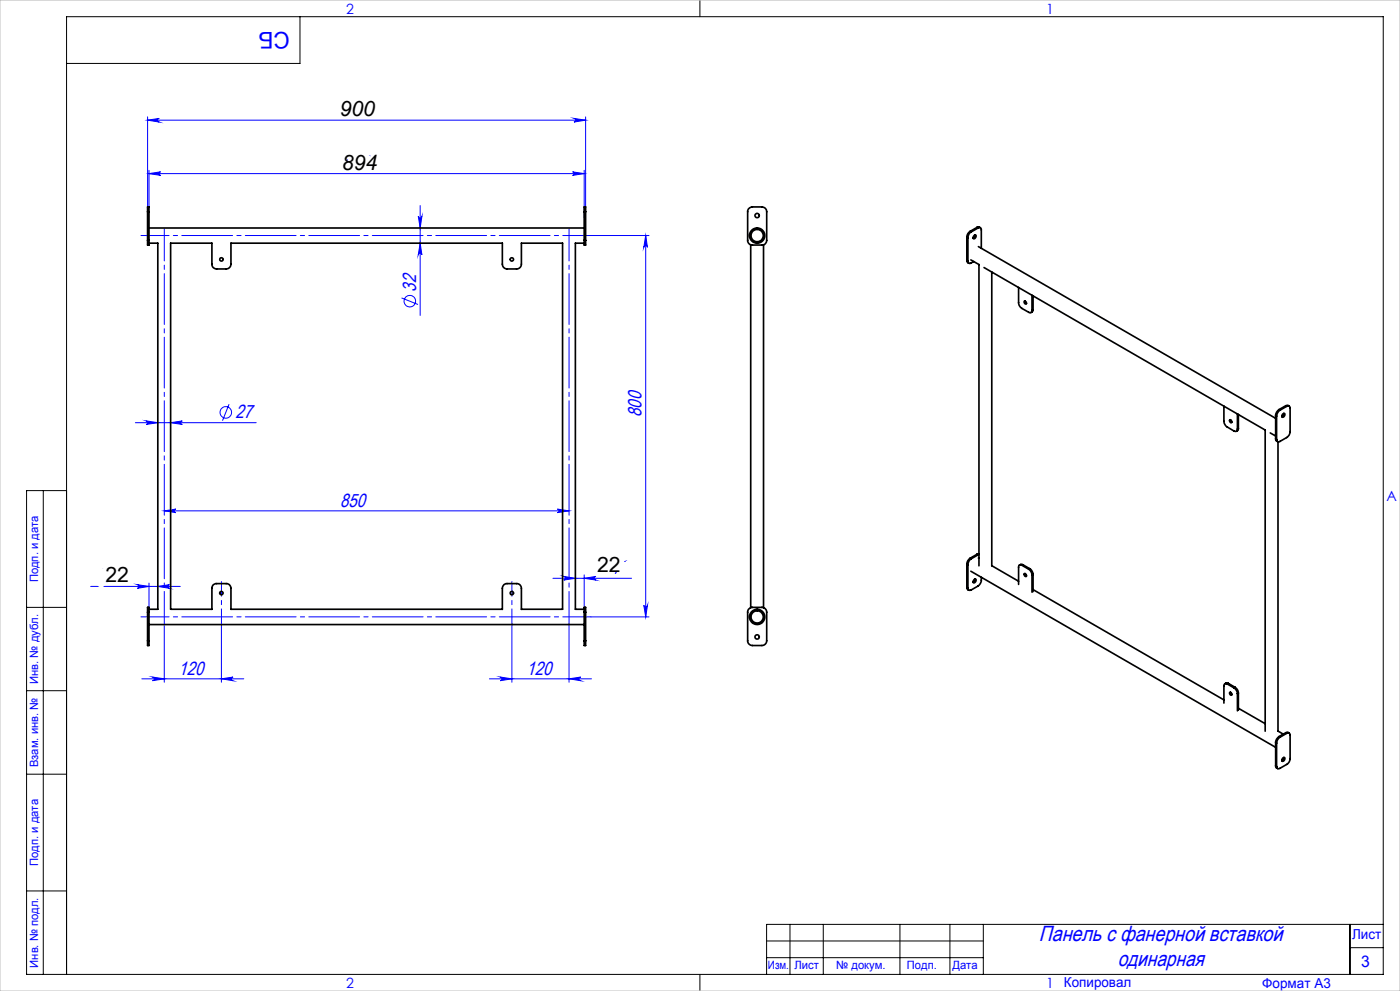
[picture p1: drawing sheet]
<svg xmlns="http://www.w3.org/2000/svg" width="420mm" height="297mm" viewBox="0 0 420 297" stroke-linecap="round" stroke-linejoin="round" font-family="sans-serif">
<g fill="none" stroke="#00f" stroke-width=".3">
<path d="M44.3 36l3.5-.5a.55 .55 0 0 0-.5 .5 .55 .55 0 0 0 .5 .6zM44.3 35v27M44.3 36h131.4M172.2 35.5l3.5 .5-3.5 .6a.55 .55 0 0 0 .5-.6 .55 .55 0 0 0-.5-.5zM175.7 35v27M44.7 52l3.5-.5a.53 .53 0 0 0-.5 .5 .53 .53 0 0 0 .5 .6zM44.7 51v11M44.7 52h130.6M171.8 51.5l3.5 .5-3.5 .6a.53 .53 0 0 0 .5-.6 .53 .53 0 0 0-.5-.5zM175.3 51v14.2M125.5 64.8a.55 .55 0 0 0 .5 .5 .55 .55 0 0 0 .6-.5l-.6 3.5zM126 72.9l.6 3.5a.55 .55 0 0 0-.6-.5 .55 .55 0 0 0-.5 .5z"/>
<path d="M126 61.6v32.9M177.3 70.6h17.4M193.7 70.6v114.3M193.7 70.6l.5 3.5a.55 .55 0 0 0-.5-.5 .55 .55 0 0 0-.6 .5zM120.5 89.3l4.9 2M40.6 126.7h36.3M43.9 126.1l3.4 .6-3.4 .5a.53 .53 0 0 0 .5-.5 .53 .53 0 0 0-.5-.6zM51.2 126.7l3.5-.6a.53 .53 0 0 0-.5 .6 .53 .53 0 0 0 .5 .5zM68.7 121.1l-2 5M49.3 153.1h121.4M49.3 153.1l3.5-.5a.53 .53 0 0 0-.5 .5 .53 .53 0 0 0 .5 .5zM167.2 152.6l3.5 .5-3.5 .5a.53 .53 0 0 0 .5-.5 .53 .53 0 0 0-.5-.5z"/>
<path d="M27.2 175.8h26.9M41.2 175.2l3.5 .6-3.5 .5a.55 .55 0 0 0 .5-.5 .55 .55 0 0 0-.5-.6zM44.7 174.8v7.2M47.3 175.8l3.5-.6a.55 .55 0 0 0-.5 .6 .55 .55 0 0 0 .5 .5zM165.9 173.3h23.6M169.1 172.8l3.5 .5-3.5 .5a.55 .55 0 0 0 .5-.5 .55 .55 0 0 0-.5-.5zM175.3 172.3v9.7M175.3 173.3l3.5-.5a.55 .55 0 0 0-.5 .5 .55 .55 0 0 0 .5 .5zM49.3 186.9v17.6M66.4 186.9v17.6M153.6 186.9v17.6M170.7 186.9v17.6"/>
<path d="M177.3 184.9h17.4M193.1 181.4a.55 .55 0 0 0 .6 .5 .55 .55 0 0 0 .5-.5l-.5 3.5zM42.5 203.4h30.6M45.8 202.9l3.5 .5-3.5 .6a.55 .55 0 0 0 .5-.5 .55 .55 0 0 0-.5-.6zM66.4 203.4l3.5-.5a.55 .55 0 0 0-.5 .6 .55 .55 0 0 0 .5 .5zM146.8 203.4h30.6M150.1 202.9l3.5 .5-3.5 .6a.55 .55 0 0 0 .5-.5 .55 .55 0 0 0-.5-.6zM170.7 203.4l3.5-.5a.55 .55 0 0 0-.5 .6 .55 .55 0 0 0 .5 .5z"/>
<circle cx="122.9" cy="90.3" r="1.73"/>
<circle cx="67.7" cy="123.6" r="1.73"/>
</g>
<path d="M49.3 186.9v-118.3M170.7 186.9v-118.3" fill="none" stroke="#00f" stroke-width=".3" stroke-dasharray="15.2 1.3 1.3 1.3" stroke-dashoffset="5.6"/>
<path d="M177.3 70.6h-135M177.3 184.9h-135" fill="none" stroke="#00f" stroke-width=".3" stroke-dasharray="15.2 1.3 1.3 1.3" stroke-dashoffset="6.8"/>
<path d="M66.4 186.9v-12.6M153.6 186.9v-12.6" fill="none" stroke="#00f" stroke-width=".3" stroke-dasharray="15.2 1.3 1.3 1.3" stroke-dashoffset="10.9"/>
<g fill="none" stroke="#000" stroke-width=".3">
<path d="M90 5v14h-70M210 0v5M13 147v145M20 147h-12v145h407v-287h-395v287M8 182h12M8 207h12M8 232h12M8 267h12M237 277v15M247 277v15M270 277v15M285 277v15"/>
<path d="M295 277v15M405 277v15M415 277h-185v15M210 292v5M230 282h65M230 287h65M405 284h10"/>
</g>
<path d="M0 0h420v297h-420z" fill="none" stroke="#c0c0c0" stroke-width=".3"/>
<g fill="#00f">
<path d="M44.3 36l3.5-.5a.55 .55 0 0 0-.5 .5 .55 .55 0 0 0 .5 .6zM172.2 35.5l3.5 .5-3.5 .6a.55 .55 0 0 0 .5-.6 .55 .55 0 0 0-.5-.5zM44.7 52l3.5-.5a.53 .53 0 0 0-.5 .5 .53 .53 0 0 0 .5 .6zM171.8 51.5l3.5 .5-3.5 .6a.53 .53 0 0 0 .5-.6 .53 .53 0 0 0-.5-.5z"/>
<path d="M43.9 126.1l3.4 .6-3.4 .5a.53 .53 0 0 0 .5-.5 .53 .53 0 0 0-.5-.6zM51.2 126.7l3.5-.6a.53 .53 0 0 0-.5 .6 .53 .53 0 0 0 .5 .5z"/>
<path d="M150.1 202.9l3.5 .5-3.5 .6a.55 .55 0 0 0 .5-.5 .55 .55 0 0 0-.5-.6zM170.7 203.4l3.5-.5a.55 .55 0 0 0-.5 .6 .55 .55 0 0 0 .5 .5z"/>
<path d="M169.1 172.8l3.5 .5-3.5 .5a.55 .55 0 0 0 .5-.5 .55 .55 0 0 0-.5-.5zM175.3 173.3l3.5-.5a.55 .55 0 0 0-.5 .5 .55 .55 0 0 0 .5 .5z"/>
<path d="M167.2 152.6l3.5 .5-3.5 .5a.53 .53 0 0 0 .5-.5 .53 .53 0 0 0-.5-.5zM49.3 153.1l3.5-.5a.53 .53 0 0 0-.5 .5 .53 .53 0 0 0 .5 .5zM66.4 203.4l3.5-.5a.55 .55 0 0 0-.5 .6 .55 .55 0 0 0 .5 .5zM45.8 202.9l3.5 .5-3.5 .6a.55 .55 0 0 0 .5-.5 .55 .55 0 0 0-.5-.6zM47.3 175.8l3.5-.6a.55 .55 0 0 0-.5 .6 .55 .55 0 0 0 .5 .5zM41.2 175.2l3.5 .6-3.5 .5a.55 .55 0 0 0 .5-.5 .55 .55 0 0 0-.5-.6z"/>
<path d="M193.1 181.4a.55 .55 0 0 0 .6 .5 .55 .55 0 0 0 .5-.5l-.5 3.5zM193.7 70.6l.5 3.5a.55 .55 0 0 0-.5-.5 .55 .55 0 0 0-.6 .5zM126 72.9l.6 3.5a.55 .55 0 0 0-.6-.5 .55 .55 0 0 0-.5 .5zM125.5 64.8a.55 .55 0 0 0 .5 .5 .55 .55 0 0 0 .6-.5l-.6 3.5z"/>
</g>
<g fill="none" stroke="#000" stroke-width=".5">
<path d="M44.3 63.5v-1.5h.4v1.5M44.3 72v1.4h.4v-1.4M44.3 63.5h.4M44.3 72h.4M44.3 63.5v8.5M44.7 72.9h2.6v109.7h-2.6M44.7 68.3h130.6M44.7 63.5v8.5M51.2 72.9h12.4v6.3a1.39 1.39 0 0 0 1.4 1.4h2.8a1.45 1.45 0 0 0 1.5-1.4v-6.3h81.4v6.3a1.45 1.45 0 0 0 1.4 1.4h2.9a1.45 1.45 0 0 0 1.4-1.4v-6.3h12.4v109.7h-12.4v-6.3a1.39 1.39 0 0 0-1.4-1.4h-2.9a1.39 1.39 0 0 0-1.4 1.4v6.3h-81.4v-6.3a1.39 1.39 0 0 0-1.5-1.4h-2.8a1.33 1.33 0 0 0-1.4 1.4v6.3h-12.4zM175.3 63.5v-1.5h.4v1.5M175.3 72v1.4h.4v-1.4M175.3 72.9h-2.7v109.7h2.7"/>
<path d="M175.3 63.5h.4M175.3 72h.4M175.3 63.5v8.5M175.7 63.5v8.5M224.7 62.4l1-.4h2.9a1.45 1.45 0 0 1 1.4 1.5v8.5a1.39 1.39 0 0 1-1.4 1.4h-2.9a1.39 1.39 0 0 1-1.4-1.4v-8.8zM225.2 73.4v108.7M229.1 73.4v108.7M290.1 78.1v.4l.6 .4M290.1 71l.3 .2M290.1 78.1l.3 .1M290.1 71v7.1M290.4 78.2a.6 .6 0 0 0 .3 .7 .6 .6 0 0 0 .7-.1l.7-.4"/>
<path d="M290.4 71.2v7M291.1 69.3a2.07 2.07 0 0 0-1 1.7M291.1 69.3l.3 .2M291.3 77.9l2.4 1.4v90.3M291.4 69.5a2.14 2.14 0 0 0-1 1.7M292.3 70.5l.2-.1a.52 .52 0 0 1 .4 .6 .52 .52 0 0 1-.4 .5 .35 .35 0 0 1-.6 0 .35 .35 0 0 1 .1-.6zM292.5 70.4l-.1 .6-.4 .4M293.1 68.2l.6-.2 .4 .3M293.1 68.2l.3 .1M293.1 68.2l-2 1.1M293.4 68.3a.6 .6 0 0 1 .7 0 .6 .6 0 0 1 .3 .6v5.5M293.4 68.3l-2 1.2"/>
<path d="M293.5 73.9l89.2 51.5M295.2 80.2l84.4 48.7M297.5 81.5v88l8.1 4.7M305.6 86.1v4.6a2.14 2.14 0 0 0 1 1.7l2 1.2a.6 .6 0 0 0 .7 .1 .6 .6 0 0 0 .3-.7M307.3 90.3a.45 .45 0 0 1 .5 .2 .45 .45 0 0 1-.1 .6l-.4-.4zM307.6 90.2l.3 .7M309.6 88.5v4.5M309.9 92.8l-.1 .4-.5 .5M309.9 92.8l-.3 .2M309.9 88.6v4.2M367.2 121.7v4.6a2.31 2.31 0 0 0 1 1.7l2 1.2a.63 .63 0 0 0 .7 0 .63 .63 0 0 0 .3-.6M368.9 125.8a.45 .45 0 0 1 .6 .3 .45 .45 0 0 1-.3 .6l-.3-.5z"/>
<path d="M369.1 125.8l.5 .7M371.2 124v4.6M371.5 128.4l-.1 .6-.5 .3M371.5 124.2v4.2M371.5 128.4l-.3 .2M379.6 128.9v90.2M381.1 129.7l1.6 1M382.7 131.5l.1 .4 .5 .5M382.7 124.5l.3 .2M382.7 131.5l.3 .2M382.7 124.5v7M383 124.7v7"/>
<path d="M383.4 132.4v86.7M383.7 122.8a2.28 2.28 0 0 0-1 1.7M383.7 122.8l.3 .1M384 122.9l-.6 .6-.4 1.2M384.8 124.1a.42 .42 0 0 1 .7-.1 .42 .42 0 0 1-.2 .7 .44 .44 0 0 1-.7 .3 .44 .44 0 0 1 .1-.8zM385.1 123.9l-.1 .6-.4 .4M385.7 121.6l.6-.1 .5 .2M385.7 121.6l.3 .2M385.7 121.6l-2 1.2M386 121.8a.62 .62 0 0 1 .7-.1 .62 .62 0 0 1 .3 .7v7a2.07 2.07 0 0 1-1 1.7l-2 1.2a.63 .63 0 0 1-.7 0 .63 .63 0 0 1-.3-.6M386 121.8l-2 1.1M290.1 176v.5l.6 .4"/>
<path d="M290.1 169v7M290.1 169l.3 .2M290.1 176l.3 .2M290.4 169.2v7M291.1 167.3a2.19 2.19 0 0 0-1 1.7M291.1 167.3l.3 .2M291.3 171.2l91.4 52.8M291.4 167.5a2.28 2.28 0 0 0-1 1.7M292.3 173.6h.2a.52 .52 0 0 1 .4 .5 .52 .52 0 0 1-.4 .5 .35 .35 0 0 1-.6 0 .35 .35 0 0 1 .1-.5zM292.5 173.5l-.1 .7-.4 .3M293.1 166.1l.3 .2M293.1 166.1l-2 1.2"/>
<path d="M293.4 166.3l-2 1.2M293.5 167.2l.2 .1M293.7 166.2l-.3 .1M293.7 166l-.6 .1M294.4 173v.9a2.28 2.28 0 0 1-1 1.7l-2 1.2a.6 .6 0 0 1-.8 .1 .6 .6 0 0 1-.2-.7M306.6 169.4a.6 .6 0 0 0-.8-.1 .6 .6 0 0 0-.2 .7v5.2M306.6 169.4l2 1.2M306.9 169.3l-.6-.2-.4 .2M306.9 169.3l-.3 .1M306.9 169.3l2 1.1M307.3 171.9a.45 .45 0 0 1 .6 .3 .45 .45 0 0 1-.3 .6l-.4-.5zM307.6 171.9l.3 .7"/>
<path d="M308.6 170.6a2.14 2.14 0 0 1 1 1.7M308.9 170.4a2.31 2.31 0 0 1 1 1.8M308.9 170.4l-.3 .2M309.6 172.3v5.2M309.9 176.7l57.3 33.1M309.9 172.2v5.1M309.9 172.2l-.3 .1M44.3 192v1.5h.4v-1.5M44.3 183.5v-1.5h.4v1.5M44.3 192h.4M44.3 183.5h.4M44.3 183.5v8.5"/>
<path d="M44.7 187.2h130.6M44.7 183.5v8.5M175.3 192v1.5h.4v-1.5M175.3 183.5v-1.5h.4v1.5M175.3 183.5v8.5M175.3 192h.4M175.3 183.5h.4M175.7 183.5v8.5M224.5 182.7l.9-.6 3.2-.1a1.45 1.45 0 0 1 1.4 1.5v8.5a1.45 1.45 0 0 1-1.4 1.5h-2.9a1.45 1.45 0 0 1-1.4-1.5v-8.8zM368.2 205a.63 .63 0 0 0-.7-.1 .63 .63 0 0 0-.3 .7v5.1M368.2 205l2 1.2M368.5 204.8l-.6-.1-.4 .2"/>
<path d="M368.5 204.8l-.3 .2M368.5 204.8l2 1.2M368.9 207.5a.45 .45 0 0 1 .5 .3 .45 .45 0 0 1-.1 .5l-.4-.4zM369.1 207.5l.5 .7M370.2 206.2a2.31 2.31 0 0 1 1 1.7M370.5 206a2.14 2.14 0 0 1 1 1.7M370.5 206l-.3 .2M371.2 207.9v5.1M371.5 212.3l8.1 4.6M371.5 207.7l-.3 .2M371.5 207.7v5.2M383.4 219.1l1.6 .9"/>
<path d="M385.7 219.6l.6-.1 .5 .2M385.7 219.6l.3 .2M385.7 219.6l-2 1.2M386 219.8a.62 .62 0 0 1 .7-.1 .62 .62 0 0 1 .3 .6v7.1a2.07 2.07 0 0 1-1 1.7l-2 1.2a.63 .63 0 0 1-.7 0 .63 .63 0 0 1-.3-.6M386 219.8l-2 1.1M382.7 229.5l.2 .6 .4 .2M382.7 222.5v7M382.7 222.5l.3 .2M382.7 229.5l.3 .2M383 222.7v7M383.7 220.8a2.14 2.14 0 0 0-1 1.7M383.7 220.8l.3 .1"/>
<path d="M384 220.9a2.3 2.3 0 0 0-1 1.8M384.8 227.2a.42 .42 0 0 1 .7 0 .42 .42 0 0 1-.2 .6 .44 .44 0 0 1-.7 .3 .44 .44 0 0 1 .1-.7zM385.1 227l-.1 .6-.4 .4"/>
<circle cx="66.4" cy="77.7" r=".5"/>
<circle cx="153.6" cy="77.7" r=".5"/>
<circle cx="227.1" cy="70.6" r="1.84"/>
<circle cx="227.1" cy="64.6" r=".64"/>
<circle cx="227.2" cy="70.6" r="2.28"/>
<circle cx="66.4" cy="177.8" r=".51"/>
<circle cx="153.6" cy="177.8" r=".5"/>
<circle cx="227.1" cy="184.9" r="1.83"/>
<circle cx="227.1" cy="190.9" r=".64"/>
<circle cx="227.2" cy="184.9" r="2.28"/>
</g>
<path d="M104.5 33.5l-.8-.4 .6-.3h5.4l1.9 .7M107 30.1l-2.3 1.3 .5 .5 1.8 .8a10.5 10.5 0 0 0 5.9 .7l-5.3-1.8-1.1-.1a.82 .82 0 0 0-.9 1.1l-.2 .1a.61 .61 0 0 0-.7 .7 .61 .61 0 0 0 .8 .5l2 .6 1.8-.1-1.2-.2h-5.1l.8 .3h2.4M110.9 30.2l-.1 .2-3.7 1a16.6 16.6 0 0 0 7.2 .5l2.4-.3-.9-.3-1.3-.1h-7h2.7l1.5 .2-1.7 .7-2.6 .4M110.4 47.7h-4.9l6.9 .5-1 .2a14.3 14.3 0 0 0-5.8 .9h-2.6h8.4l.3 .3-1.8 .6a16.9 16.9 0 0 1-5.8 .5l-.4-.3-.2-.7a3.2 3.2 0 0 1-.3-2.7 2.42 2.42 0 0 1 3.6 .8v.4l-.3 .4-1.3 .1h1.2l-1-.2M189.2 168.4l-.9 .8-4.2 2.2 .8-.5a1.81 1.81 0 0 0 1.7-.7 .77 .77 0 0 0-.8-1.1 .77 .77 0 0 0-.5 1.2h2.9l.4-.5v-.4l-.4-.1-1.6 .5-.2 1.1a.68 .68 0 0 0 1 .4 .68 .68 0 0 0 .1-1 3.6 3.6 0 0 0-4.4-1.7l-.6 .2" fill="none" stroke="#fff" stroke-width="2.1"/>
<path d="M34.9 171.8l-3.8 .4-2.6-.5a4.7 4.7 0 0 1 3.9 .9l1.2 .6a2.64 2.64 0 0 1-2.4 .3 1.21 1.21 0 0 1-.7-1.2 1.21 1.21 0 0 1 .9-1.1l2.2-.6 1.8-.1a.82 .82 0 0 1 .5 1.1l-1.2 .6-1.7 .3h-1.5a1.35 1.35 0 0 0-1 1.5l-.2 1 .2-2a.87 .87 0 0 1 .8-.8h.7" fill="none" stroke="#fff" stroke-width="2.2"/>
<text font-size="6.9" fill="#00f" x="86.9" y="9.4" transform="rotate(-180 86.9 9.4)">СБ</text>
<g font-size="6.6" fill="#00f">
<text x="311.7" y="282.1">Панель с фанерной вставкой</text>
<text x="335.3" y="289.5">одинарная</text>
</g>
<g font-size="6.3">
<text x="101.9" y="34.9">900</text>
<text x="102.6" y="51.1">894</text>
<text x="179.1" y="171.5">22</text>
</g>
<g font-size="5.7" fill="#00f">
<text x="103.2" y="34.8">920</text>
<text x="103.2" y="50.8">914</text>
<text x="124.8" y="87.4" transform="rotate(-90 124.8 87.4)">32</text>
<text x="70.6" y="125.4">27</text>
<text x="192.5" y="125" transform="rotate(-90 192.5 125)">800</text>
<text x="102.1" y="151.8">850</text>
<text x="183.2" y="172.1">19</text>
<text x="28.5" y="174.5">1922</text>
<text x="53.6" y="202.2">120</text>
<text x="157.9" y="202.2">120</text>
</g>
<text font-size="4.8" fill="#00f" x="408.3" y="289.7">3</text>
<g font-size="4.2" fill="#00f">
<text x="103.8" y="4.2">2</text>
<text x="313.8" y="4.2">1</text>
<text x="415.9" y="150.2">A</text>
<text x="103.8" y="296.2">2</text>
<text x="313.8" y="296.2">1</text>
</g>
<g font-size="4.1" fill="#00f">
<text x="405.6" y="281.5">Лист</text>
<text x="319.2" y="295.9">Копировал</text>
<text x="378.7" y="296">Формат А3</text>
</g>
<g font-size="3.4" fill="#00f">
<text x="11.4" y="174.5" transform="rotate(-90 11.4 174.5)">Подп. и дата</text>
<text x="11.4" y="205" transform="rotate(-90 11.4 205)">Инв. № дубл.</text>
<text x="11.4" y="229.9" transform="rotate(-90 11.4 229.9)">Взам. инв. №</text>
<text x="11.4" y="259.5" transform="rotate(-90 11.4 259.5)">Подп. и дата</text>
<text x="11.4" y="290" transform="rotate(-90 11.4 290)">Инв. № подл.</text>
<text x="230.4" y="290.4">Изм.</text>
<text x="238.3" y="290.4">Лист</text>
<text x="250.9" y="290.4">№ докум.</text>
<text x="272.1" y="290.4">Подп.</text>
<text x="285.7" y="290.5">Дата</text>
</g>
</svg>
